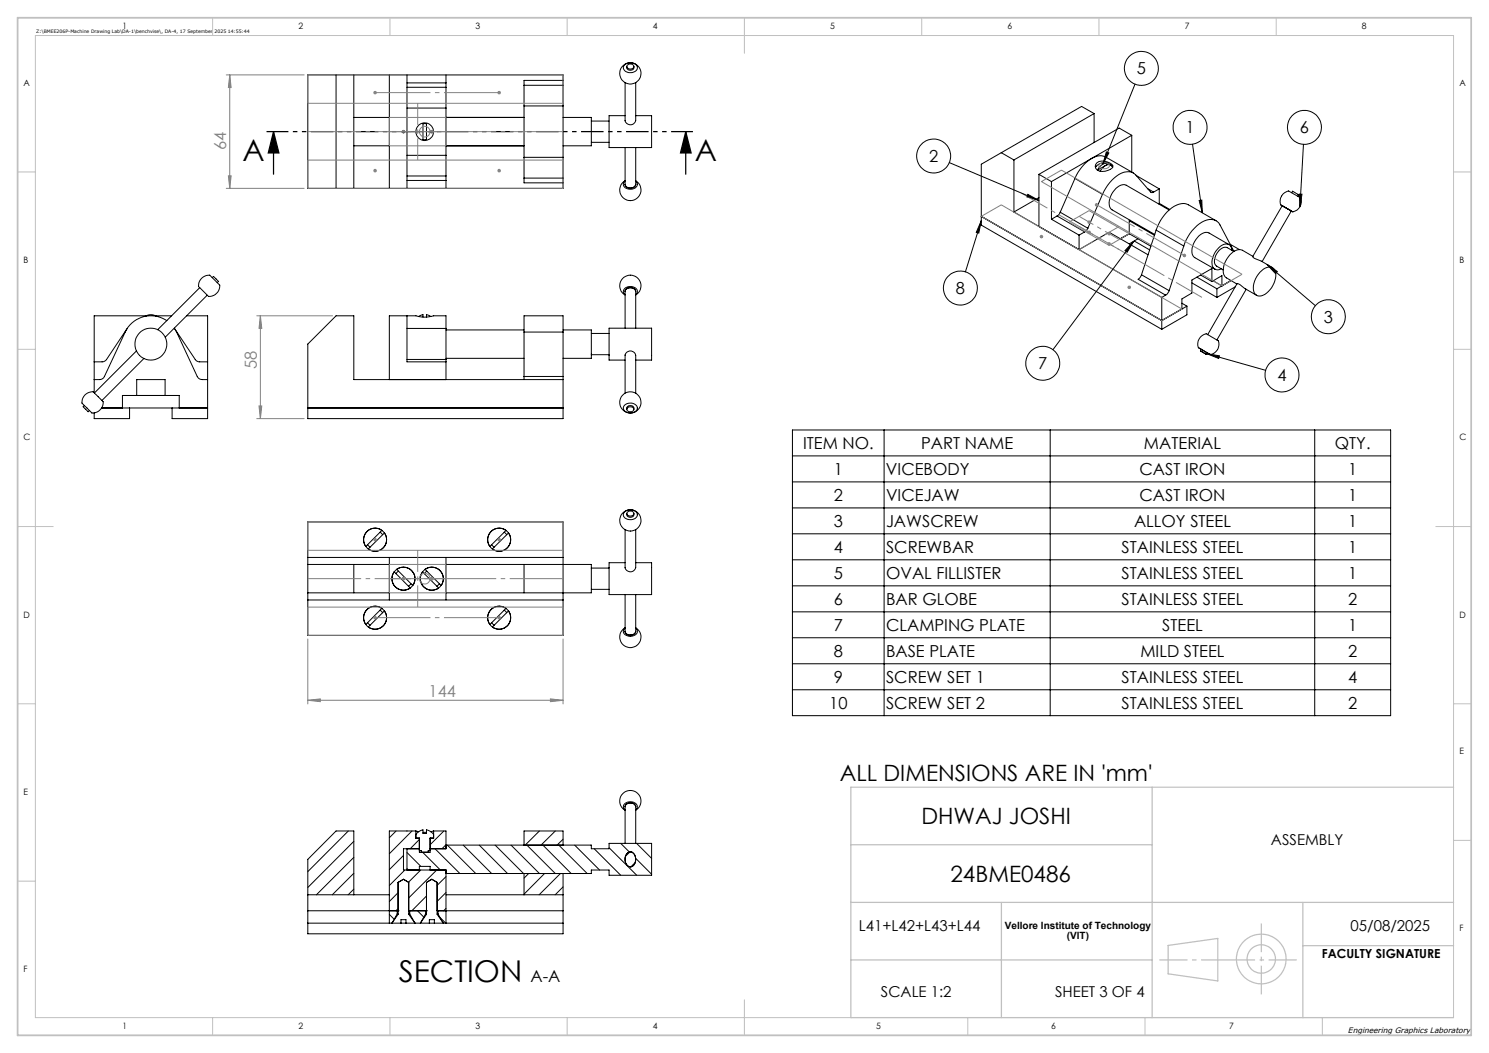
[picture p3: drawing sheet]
<svg xmlns="http://www.w3.org/2000/svg" width="420mm" height="297mm" viewBox="0 0 420 297" stroke-linecap="round" stroke-linejoin="round" font-family="sans-serif">
<g fill="none" stroke="#000" stroke-width=".28">
<path d="M176.1 18.4a2.31 2.31 0 0 1 3.7 .5 1.9 1.9 0 0 1-3 1.4 1.21 1.21 0 0 1-.7-1.9zM176.8 18.8a.99 .99 0 0 0 1 1 .99 .99 0 0 0 1-1M177 18.4a.94 .94 0 0 1 1.1-.4 .94 .94 0 0 1 .5 1.2 .95 .95 0 0 1-1.1 .3 .95 .95 0 0 1-.5-1.1zM94.8 21.1v32M99.8 21.1v32M99.8 33.1h10M109.8 21.1v32M114.8 21.1v32M114.8 30.5h11M114.8 24.6h11M114.8 23.4h11M119.3 34.9h1v4.5h-1z"/>
<path d="M125.8 30.5v13.3M125.8 23.4v1.2M125.8 21.1v2.3M125.8 24.6v5.9M125.8 33.1h22M147.8 29.9v14.5M147.8 24.1v5.8M147.8 29.9h11M147.8 24.1h11M158.8 33.1h8v8h-8M158.8 29.9v14.5M158.8 22.7h-11v1.4"/>
<path d="M158.8 22.7v1.4M158.8 22.7v-1.6h-72v32h72v-1.5M158.8 24.1v5.8M166.8 34.1h5M176.3 32.6h-4.5v9h12v-9h-4.5M176.3 23.3v10.7M179.3 23.3v10.7a1.53 1.53 0 0 1-1.5 1.2 1.53 1.53 0 0 1-1.5-1.2M308.6 32l-3.5-2-28.3 16.3v17.2l50.9 29.4M308.6 32l-22.6 13.1M308.6 32v8.2M319.2 38.2l-22.6 13M319.2 38.2l-3.5-2.1-22.6 13.1"/>
<path d="M319.2 38.2v10.3M320.1 23.7l-9 22.6M99.8 41.1h10M114.8 43.8h11M114.8 49.6h11M114.8 50.9h11M125.8 49.6v1.3M125.8 43.8v5.8M125.8 50.9v2.2M125.8 41.1h22M147.8 50.2v1.4h11M147.8 44.4v5.8"/>
<path d="M147.8 44.4h11M147.8 50.2h11M158.8 50.2v1.4M158.8 44.4v5.8M166.8 40.1h5M176.3 51a3 3 0 0 0-.8 4.5 3 3 0 0 0 4.6 0 3 3 0 0 0-.8-4.5M176.3 51.1a1.19 1.19 0 0 0-.4 1.3 1.19 1.19 0 0 0 1 .8 1.92 1.92 0 0 0 2.8-1.5l-.4-.6M176.3 41.6v10.4a1.59 1.59 0 0 0 1.5 1.1 1.59 1.59 0 0 0 1.5-1.1v-10.4M267.8 45.9l25.3 10.6M282.4 43.1l3.6 2M286 59.8l41.7 24.1M286 45.1v14.7"/>
<path d="M289.9 54.8l3.2 1.7-3.5-1zM293.1 49.2v14.7M293.1 49.2l3.5 2M293.1 55.7l-7.1 4.1M296.6 51.2v10.6M299 59.9l-.8 1M299 59.9l7.8 4.5M303.2 50.3l7.8 4.5M303.2 50.3l-4.2 9.6M309.4 45.9a3.6 3.6 0 0 1 4.5 .8 1.37 1.37 0 0 1-1.3 1.3 2.41 2.41 0 0 1-3.7-1zM311 54.8l-4.2 9.6M312.1 42.9l.7 .2-1.7 3.2z"/>
<path d="M312.4 46.1a2.81 2.81 0 0 0-3.4 1.2M312.7 46.2l.7 .4a2.56 2.56 0 0 0-3.1 1.7M312.7 46.2a2.54 2.54 0 0 0-3.2 1.8l2.3-1.3M312.7 46.2l-.9 .5M313.2 46.5l.7 .7M319.7 48.8l-7.8-4.5a4.3 4.3 0 0 0-4.7 .9l-2 1.8-1.1 1.6-.9 1.7M320.5 49.5l6.5 3.8M323.7 53.2l1.7 1M325.4 54.2h-.8l-4.2-4.8a3.8 3.8 0 0 0-5.4 .2l-2 1.9-2 3.3M327 53.3l-1.6 .9M327 53.3v4.1M327 57.4l-.3 .1"/>
<path d="M327 57.4l3 1.7M329.8 59.2l-12.1-7a3.2 3.2 0 0 0-3.8 1.9 4.3 4.3 0 0 0-.5 4.8l12.3 7.2M336.4 40.7l2.7 19.3M338.2 56.5l.8-.1 .1 3.6zM361.2 57.8a2.81 2.81 0 0 1 2.5-3.8l2.1 1.2a1.66 1.66 0 0 1 1.1 2.5 2.99 2.99 0 0 1-2.2 2.1M361.7 58l-8.4 14.4 .4 .4 2.1 .9 3.2 1.8M361.7 58l-.5-.2 3.5 2-.5-.3M361.7 58l2.5 1.5M364.2 59.5l-8.2 14.3M364.3 54.4l.4-.4 1.6 .9-.2 .4M366.5 54.7l.7 .1-.5 3.5zM367.7 40.7l-1 17.6"/>
<path d="M56.9 78.5a2.13 2.13 0 0 1 2.4-.7l1.5 1.4a2.32 2.32 0 0 1 1.2 1.7 2.83 2.83 0 0 1-3.3 2.6l-1.7-1.7a1.72 1.72 0 0 1-.7-2.5zM59.9 78.3l.3-.3 .3 .3 1.1 1.1-.3 .3M276.8 62.3l-.7 3.5-.7-.3zM276.8 62.3l-4.5 14.4M276.8 61l50.9 29.4M296.6 61.8l7.8 4.5M298.2 60.9l-1.6 .9M298.2 60.9l7.8 4.5M304.4 66.3v4.1l8.4-4.9 11 6.4M306 65.4l-1.6 .9M306.8 64.4l-.8 1M318.5 62.3v3.6"/>
<path d="M318.5 65.9l-2.5 1.4M318.5 62.3l7.1 4.1M318.5 65.9l6.1 3.6M318.8 62.1l-.3 .2M319.8 68.1l-1.9 3.1-.6-.5zM319.8 68.1l-22.8 30.5M319.9 68l4.4 2.5M321 67.3l-2.5 1.5M322 77.5l-1 1.3 7.8 4.5M322 77.5l7.8 4.5M326.1 64.9l7.8 4.5M326.1 64.9l-4.1 12.6"/>
<path d="M333.9 69.4a11.3 11.3 0 0 1 6.5-7.3 2.99 2.99 0 0 1 3.7 1.4l4 7.4M333.9 69.4l-4.1 12.6M336.2 79.8l7.1 4.1M337.6 78.2l5.7 3.3M338.7 77.6l3.1 1.8M341.8 79.4l2.9-1.7v2.9M341.8 79.4v-3.7l-5.6 3.3v3.7l-2.8 1.6v2.9l-5.7 3.2M342.2 79.2l2.5 1.4M343 62.3l-7.8-4.5a4.3 4.3 0 0 0-4.7 .8 13.1 13.1 0 0 0-4.4 6.3M344.5 75.8l-.1 .1a1.68 1.68 0 0 1-1.7 0M346.7 69l-5.7-3.3a3.1 3.1 0 0 0-3.7 1.9 4.5 4.5 0 0 0-.6 4.8l6 3.5M347 68.9l2.6 1.5"/>
<path d="M347.5 70.6a1.68 1.68 0 0 0-.9-1.7 1.68 1.68 0 0 0-1.9 .2 5.6 5.6 0 0 0-2.6 6.2l.6 .6M348 70.7l.2 .1M348 70.9l-1.8-1.1a3.2 3.2 0 0 0-3.5 2.9l-.1 1.5 .3 .6 2.1 1.3M353.4 72.3l-3-1.7a3.9 3.9 0 0 0-4.4 2.5 4.8 4.8 0 0 0-.4 5l3.3 2M355.4 76.8a2.76 2.76 0 0 1 4-.9 5.5 5.5 0 0 1-1.6 6.3 2.45 2.45 0 0 1-4 .5 5.8 5.8 0 0 1 1.6-5.9zM357.4 74.6l2.9 2-.5 .6zM357.4 74.6l13.6 11.6M35.9 92.6l-5.9 8.9-1 .6h-2.4M38.5 99l-11.9 11.8M41 89.2a2.98 2.98 0 0 1 3.1 0M41.2 89.1h-14.6v21.7M43.9 89.1h4.5"/>
<path d="M47.1 90.4a8 8 0 0 0-11.8 3.3l-5.8 12.5a1.57 1.57 0 0 1-1.4 .9h-1.5M49.2 92.6l6.4 13.6a1.57 1.57 0 0 0 1.4 .9h1.6M49.2 92.6l6.1 9.1 .8 .4h2.5M52.7 89.1h5.9v29h-10.1v-3M56.3 81.1l-11.8 11.9M58.5 83.3l-11.9 11.8M94.8 89.1h5v18h59v11h-72v-21.1zM114.8 89.1v13h11M114.8 92.6h11M118.1 89.2l1.2-.4v.6M121.5 89.2l-1.2-.4v.6M125.8 92.6v-3.5h-3.6a8 8 0 0 1-4.9 0h-7.5v18"/>
<path d="M125.8 93.1h22M125.8 92.6v8.8M147.8 93.7v-4.6h11v4.6M147.8 93.7h11M147.8 93.7v12.5M158.8 93.1h8v8h-8M158.8 93.7v12.5M166.8 94h5M176.3 83.2a3 3 0 0 1-.8-4.5 3 3 0 0 1 4.6 0 3 3 0 0 1-.8 4.5M176.3 83.1a1.28 1.28 0 0 1-.4-1.4 1.28 1.28 0 0 1 1.3-.8 1.86 1.86 0 0 1 2.6 1.5l-.5 .7M176.3 82.2a1.6 1.6 0 0 1 1.5-1 1.6 1.6 0 0 1 1.5 1M176.3 82.2a1.59 1.59 0 0 1 1.5-1.1 1.59 1.59 0 0 1 1.5 1.1"/>
<path d="M176.3 82.2v10.4M179.3 82.2v10.4M327.7 83.9v9M328.8 83.3l-1.1 .6M329.8 82l-.6 .9-.4 .4M333.4 85.5l1.4 .9M334.8 86.4l-7.1 4M334.8 86.4v2.4l-7.1 4.1M338 98a2.87 2.87 0 0 1 2.3-3.8l1.6 .9a2.97 2.97 0 0 1 1.8 1.3 2.93 2.93 0 0 1-2.3 3.6M338.6 99l1.7 1zM338.8 98.5l-.8-.5 3.4 2-.8-.5M338.8 98.5l1.8 1"/>
<path d="M338.8 98.5l-.2 .5M340.4 99.8l3.6 .6-.3 .7zM340.4 99.8l16.6 4.7M340.6 99.5l-.3 .5M343.3 81.5v2.4M344.7 80.6l2.5-1.5-3.9 2.4M348.4 80.9l-5.1 3M348.9 80l-8.3 14.4M349 80a4.4 4.4 0 0 1 2.3 1.5l3.1 1.8M351.5 81.6l-8.2 14.3M23.8 114.4l-.3 .4 1.3 1.3 .4-.3M24 111.4a2.05 2.05 0 0 1 2.5-.7l1.5 1.5a1.94 1.94 0 0 1 .2 3.4 1.91 1.91 0 0 1-2.5 .7l-1.5-1.5a1.82 1.82 0 0 1-.5-3z"/>
<path d="M28.7 115.1h29.9M34.5 115.1v-3.6h16.1v3.6M36.5 115.1v3h-9.9v-1.7M38.6 111.5v-4.4h8v4.4M40.6 101.1l-11.8 11.9M86.8 115.1h72M114.8 101.4h11M125.8 101.4v.7M125.8 101.1h22M125.8 102.1v5M147.8 106.2v.9M147.8 106.2h11"/>
<path d="M158.8 106.2v.9M166.8 100h5M176.3 114.2a2.16 2.16 0 0 1 3.5 .9 2.11 2.11 0 0 1-2 1.4 2.11 2.11 0 0 1-2-1.3l.1-.5zM176.3 101.6h-4.5v-9h12v9h-4.5M176.3 100.2a1.52 1.52 0 0 1 1.5-1.2 1.52 1.52 0 0 1 1.5 1.3v10.6M176.3 100.2v10.7M176.8 115.4a.99 .99 0 0 1 1-1 .99 .99 0 0 1 1 1M177 115.1a.94 .94 0 0 1 1.1-.4 .94 .94 0 0 1 .5 1.1 .94 .94 0 0 1-1.1 .4 .94 .94 0 0 1-.5-1.1zM223.5 121.3h168.8v80.6h-168.8zM223.5 128.6h168.8M223.5 135.9h168.8M249.4 121.3v80.6"/>
<path d="M296.2 121.3v80.6M370.8 121.3v80.6M86.8 147.2h72v32h-72zM86.8 159.2h23M86.8 157.2h72M99.8 159.2v8M103.5 149.9a3.2 3.2 0 0 1 4.2-.3l-4.5 4.5a3.2 3.2 0 0 1 .3-4.2zM103.7 153.6l.7 .7M103.9 154.8l4.5-4.5a3.2 3.2 0 0 1-.3 4.2 3.2 3.2 0 0 1-4.2 .3zM107.2 150.1l.7 .7M109.8 157.2v12M125.8 159.2h41v8h-41"/>
<path d="M125.8 157.2v12M138.5 149.9a3.2 3.2 0 0 1 4.2-.3l-4.5 4.5a3.2 3.2 0 0 1 .3-4.2zM138.7 153.6l.7 .7M138.9 154.8l4.5-4.5a3.2 3.2 0 0 1-.3 4.2 3.2 3.2 0 0 1-4.2 .3zM142.2 150.1l.7 .7M147.8 159.2v8M176.1 144.5a2.19 2.19 0 0 1 3.7 .7 2.13 2.13 0 0 1-2 1.4 2.13 2.13 0 0 1-2-1.3zM176.3 158.7h-4.5v9h12v-9h-4.5M176.3 149.4v10.7M176.8 144.8a.99 .99 0 0 0 1 1.1 .99 .99 0 0 0 1-1.1M177 144.5a.94 .94 0 0 1 1.1-.4 .94 .94 0 0 1 .5 1.1 .95 .95 0 0 1-1.1 .3 .95 .95 0 0 1-.5-1zM179.3 149.4v10.7a1.53 1.53 0 0 1-1.5 1.2 1.53 1.53 0 0 1-1.5-1.2"/>
<path d="M223.5 143.3h168.8M223.5 150.6h168.8M223.5 157.9h168.8M86.8 167.2h23M86.8 169.2h72M103.5 171.9a3.3 3.3 0 0 1 4.2-.3l-4.5 4.5a3.2 3.2 0 0 1 .3-4.2zM103.7 175.6l.7 .8M103.9 176.8l4.5-4.5a3.3 3.3 0 0 1-.3 4.2 3.3 3.3 0 0 1-4.2 .3zM107.2 172.1l.7 .7M111.2 161.3l4.5 4.5a3.2 3.2 0 0 1-4.2-.3 3.2 3.2 0 0 1-.3-4.2zM111.9 160.6a3.2 3.2 0 0 1 4.2 .3 3.2 3.2 0 0 1 .3 4.2zM112.4 161.1l-.7 .7"/>
<path d="M115.9 164.6l-.7 .7M119.2 161.3l4.5 4.5a3.3 3.3 0 0 1-4.2-.3 3.3 3.3 0 0 1-.3-4.2zM119.9 160.6a3.3 3.3 0 0 1 4.2 .3 3.3 3.3 0 0 1 .3 4.2zM120.4 161.1l-.7 .7M123.9 164.6l-.7 .7M138.5 171.9a3.3 3.3 0 0 1 4.2-.3l-4.5 4.5a3.2 3.2 0 0 1 .3-4.2zM138.7 175.6l.7 .8M138.9 176.8l4.5-4.5a3.3 3.3 0 0 1-.3 4.2 3.3 3.3 0 0 1-4.2 .3zM142.2 172.1l.7 .7M166.8 166.2h5M166.8 160.2h5M176.3 177.1a3 3 0 0 0-.8 4.5 3 3 0 0 0 4.6 0 3 3 0 0 0-.8-4.5"/>
<path d="M176.3 178.1a1.59 1.59 0 0 0 1.5 1 1.59 1.59 0 0 0 1.5-1M176.3 177.2a1.21 1.21 0 0 0-.4 1.3 1.21 1.21 0 0 0 1.1 .8 1.98 1.98 0 0 0 2.8-1.3l-.5-.8M176.3 167.7v10.4M179.3 167.7v10.4M223.5 165.2h168.8M223.5 172.6h168.8M223.5 179.9h168.8M223.5 187.2h168.8M223.5 194.6h168.8M98.2 234.4l-11.4 11.4M99.8 237.3l-13 13M111.7 234.4l-1.9 1.9"/>
<path d="M114.8 239.4v6M116.2 234.4l-6.4 6.4M117.3 235.4a3.2 3.2 0 0 1 2-1.3v1h1v-1a3.2 3.2 0 0 1 2 1.3M117.3 234.4l.8 .2M117.3 234.4h-7.5v26M117.3 234.4v2h1v4h3v-4h1v-2M118.2 239.4l.1 .1M118.3 236.8l-2.6 2.6M118.3 239.4h-4.5v6h12v15M118.3 239.9h.5v.5M119.3 234.8h1M121.3 239.9h-.5v.5"/>
<path d="M122.3 234.4l-.8 .2M122.3 234.4h3.5v5h-4.5M122.7 239.4l7 7M125.2 234.4l-3.9 3.9M125.8 238.3l-1.1 1.1M125.8 238.4h41v1h5v-1.5h12v9h-12v-1.5h-5v1h-41M126.2 238.4l8 8M130.7 238.4l8 8M135.2 238.4l8 8M139.7 238.4l8 8M144.1 238.4l8.1 8M147.8 238.4v-4h11v4"/>
<path d="M148.6 238.4l8 8M152.2 234.4l-4.1 4M153.1 238.4l8 8M156.6 234.4l-4 4M157.6 238.4l8 8M158.8 236.7l-1.7 1.7M162.1 238.4l7 7M166.6 238.4l.2 .2M167.6 239.4l7.5 7.5M171.8 239.1l7.8 7.8M175.1 237.9l2.4 2.4M176.3 228.5a2.99 2.99 0 0 1-.8-4.5 2.99 2.99 0 0 1 4.6 0 2.99 2.99 0 0 1-.8 4.5"/>
<path d="M176.3 228.5a1.24 1.24 0 0 1-.4-1.4 1.24 1.24 0 0 1 1.2-.9 1.9 1.9 0 0 1 2.6 1.6l-.4 .7M176.3 237.9v-10.4a1.59 1.59 0 0 1 1.5-1 1.59 1.59 0 0 1 1.5 1v10.4M179.6 237.9l4.2 4.2M86.8 256.9h25.5M86.8 252.4h23M99.8 241.8l-10.5 10.6M99.8 246.3l-6.1 6.1M99.8 250.8l-1.6 1.6M109.8 257.9l1.4 1.4M112 257.8h.3M112 257.8l-1.4 2.6 1.7-2.5v-9l1.5-.9 1.5 .9v9l1.8 2.5-1.5-2.6M112 256.9v.9"/>
<path d="M112.3 251.8l-2.5 2.5M112.3 256.3l-.6 .6M112.3 256.9h.1M113.8 241.3l-4 4M114.2 245.4l-4.4 4.4M114.8 245l.4 .4M114.8 240.4l3.9 4M115.3 257.8h.3M115.3 256.9h5M115.6 256.9v.9M117.8 256.9l1.8 1.8M118.3 245.4v-1h3v1"/>
<path d="M118.7 245.4l-3.5 3.4M119.2 240.4l5 5M120.1 257.8h.2M120.1 257.8l-1.5 2.6 1.7-2.5v-9l1.5-.9 1.5 .9v9l1.8 2.5-1.6-2.6M120.1 256.9v.9M120.3 256.9h.1M120.3 252.7l-4.1 4.2M123.2 245.4l-7.9 7.9M123.3 257.8h.2M123.3 256.9h35.5M123.3 256.9h.1M123.5 256.9v.9"/>
<path d="M124.1 258.8l1.6 1.6M125.8 247.3l-2.5 2.4M125.8 251.7l-2.5 2.5M125.8 256.2l-.7 .7M125.8 252.4h33M147.8 246.4v6M149.1 246.4l-1.3 1.3M153.6 246.4l-5.8 5.8M158.1 246.4l-6 6M158.8 250.2l-2.2 2.2M158.8 246.4v17h-72v-21l8-8h5v18M176.8 240.8a1.42 1.42 0 0 1 1.7-.3 1.42 1.42 0 0 1 .8 1.5 1.75 1.75 0 0 1-2 2.4 2.51 2.51 0 0 1-.5-3.6z"/>
<path d="M177.7 240.3l-1.3 1.2M179.2 243.3l-1.3 1.2M179.3 242.1l4.5 4.5M86.8 260.4h72M113.1 260.4v-1h1.4v1M121.1 260.4v-1h1.4v1"/>
<circle cx="321.9" cy="19.3" r="4.8"/>
<circle cx="119.8" cy="37.1" r="2.5"/>
<circle cx="177.8" cy="20.7" r="3"/>
<circle cx="335.7" cy="35.9" r="4.8"/>
<circle cx="368" cy="35.9" r="4.8"/>
<circle cx="263.4" cy="44" r="4.8"/>
<circle cx="42.5" cy="97.1" r="4.5"/>
<circle cx="270.9" cy="81.2" r="4.8"/>
<circle cx="374.7" cy="89.3" r="4.8"/>
<circle cx="177.8" cy="113.5" r="3"/>
<circle cx="294.1" cy="102.5" r="4.8"/>
<circle cx="361.6" cy="105.8" r="4.8"/>
<circle cx="105.8" cy="152.2" r="3.2"/>
<circle cx="140.8" cy="152.2" r="3.2"/>
<circle cx="177.8" cy="146.8" r="3"/>
<circle cx="105.8" cy="174.2" r="3.2"/>
<circle cx="113.8" cy="163.2" r="3.2"/>
<circle cx="121.8" cy="163.2" r="3.2"/>
<circle cx="140.8" cy="174.2" r="3.2"/>
</g>
<path d="M77.2 37.1l1.5 6h-3zM77.2 37.1v12M193.4 37.1l1.5 6h-3zM193.4 37.1v12" fill="none" stroke="#000" stroke-width=".35"/>
<g fill="none" stroke="#808080" stroke-width=".28">
<path d="M63.8 21.1h22M64.8 21.1l.4 3.6h-.8zM64.8 21.1v32M86.8 21.1h72v8h-72zM105.3 26.1h1M105.4 25.8l.8 .7M105.8 25.6v1M106.2 25.8l-.8 .7M109.8 33.1h16v8h-16zM113.3 37.1h1M113.5 36.8l.7 .7M113.8 36.7v.9"/>
<path d="M114.2 36.8l-.7 .7M121.3 37.1h1M121.5 36.8l.7 .7M121.8 36.7v.9M122.2 36.8l-.7 .7M140.3 26.1h1M140.4 25.8l.7 .7M140.8 25.6v1M141.1 25.8l-.7 .7M63.8 53.1h22M64.4 49.6h.8l-.4 3.5zM86.8 45.2h72v7.9h-72z"/>
<path d="M105.3 48.2h1M105.4 47.8l.8 .7M105.8 47.6v1M106.2 47.8l-.8 .7M140.3 48.2h1M140.4 47.8l.7 .7M140.8 47.6v1M141.1 47.8l-.7 .7M293.8 51.2l5.6-3.2 50.9 29.4-5.6 3.2zM308.8 57.8h1M309 57.4l.7 .7M309.3 57.3v1"/>
<path d="M309.7 57.4l-.7 .7M310.2 46.3a1.79 1.79 0 0 1 2.7 .5 1.72 1.72 0 0 1-2.9-.1zM276.8 61l5.6-3.2 51 29.4-5.7 3.2zM293.3 66.7h1M293.4 66.4l.7 .7M293.8 66.2v1M294.1 66.4l-.7 .7M301.6 62.6l5.6-3.2 11.3 6.5-5.7 3.3zM306.7 65.5h1M306.7 62.6h1M306.8 65.2l.8 .7M306.8 62.3l.8 .7"/>
<path d="M307.2 62.2v1M307.2 65v1M307.6 65.2l-.8 .7M307.6 62.3l-.8 .7M312.3 68.8h1M312.3 65.9h1M312.5 68.4l.7 .7M312.5 65.6l.7 .7M312.8 65.4v1M312.8 68.3v1M313.2 68.4l-.7 .7M313.2 65.6l-.7 .7"/>
<path d="M333.6 72.1h1M333.7 71.7l.7 .7M334.1 71.5v1.1M334.4 71.7l-.7 .7M72.4 89.1h21.4M73.4 89.1v29M73.4 89.1l.4 3.5h-.7zM318 81h1M318.2 80.7l.7 .7M318.5 80.5v1M318.9 80.7l-.7 .7M72.4 118.1h13.4"/>
<path d="M73.1 114.5h.7l-.4 3.6zM86.8 147.2h72v8h-72zM105.3 152.2h1M105.4 151.9l.8 .7M105.8 151.7v1M106.2 151.9l-.8 .7M109.8 159.2h16v8h-16zM140.3 152.2h1M140.4 151.9l.7 .7M140.8 151.7v1M141.1 151.9l-.7 .7M86.8 171.2h72v8h-72z"/>
<path d="M105.3 174.2h1M105.4 173.9l.8 .7M105.8 173.7v1M106.2 173.9l-.8 .7M113.3 163.2h1M113.5 162.9l.7 .7M113.8 162.7v1M114.2 162.9l-.7 .7M121.3 163.2h1M121.5 162.9l.7 .7M121.8 162.7v1M122.2 162.9l-.7 .7"/>
<path d="M140.3 174.2h1M140.4 173.9l.7 .7M140.8 173.7v1M141.1 173.9l-.7 .7M86.8 197.5l3.5-.4v.8zM86.8 180.2v18.3M86.8 197.5h72M155.3 197.1l3.5 .4-3.5 .4zM158.8 180.2v18.3"/>
<circle cx="119.8" cy="37.1" r="1.5"/>
<circle cx="119.8" cy="163.2" r="1.49"/>
</g>
<g fill="none" stroke="#c0c0c0" stroke-width=".35">
<path d="M240 238.3h85M325 222v65M410 222h-170v65h170M240 254.5h170M282.5 254.5v32.5M367.5 254.5v32.5M240 270.8h85M329.5 266.7l14-2v12l-14-2zM367.5 266.7h42.5"/>
<circle cx="355.8" cy="270.5" r="7"/>
<circle cx="355.8" cy="270.5" r="4"/>
</g>
<path d="M195.5 37.1h-120.3" fill="none" stroke="#000" stroke-width=".35" stroke-dasharray="6.3 1.3 1.3 1.3 1.3 1.3" stroke-dashoffset=".2" stroke-linecap="butt"/>
<path d="M327 270.8h38.8" fill="none" stroke="#c0c0c0" stroke-width=".35" stroke-dasharray="15.2 1.3 1.3 1.3" stroke-dashoffset="7.3" stroke-linecap="butt"/>
<path d="M355.8 260.5v20" fill="none" stroke="#c0c0c0" stroke-width=".35" stroke-dasharray="15.2 1.3 1.3 1.3" stroke-dashoffset="7.1" stroke-linecap="butt"/>
<path d="M140.8 26.1h-35M140.8 174.2h-35" fill="none" stroke="#808080" stroke-width=".28" stroke-dasharray="15.2 1.3 1.3 1.3" stroke-dashoffset="-.4" stroke-linecap="butt"/>
<path d="M86.8 37.1h72M86.8 163.2h72" fill="none" stroke="#808080" stroke-width=".28" stroke-dasharray="15.2 1.3 1.3 1.3" stroke-dashoffset=".2" stroke-linecap="butt"/>
<path d="M109.8 37.1h16M117.8 29.1v16M125.8 37.1h-16M109.8 163.2h16M117.8 171.2v-16M125.8 163.2h-16" fill="none" stroke="#808080" stroke-width=".28" stroke-dasharray="15.2 1.3 1.3 1.3" stroke-dashoffset="9.1" stroke-linecap="butt"/>
<path d="M334.1 72l-24.8-14.3" fill="none" stroke="#808080" stroke-width=".28" stroke-dasharray="15.2 1.3 1.3 1.3" stroke-dashoffset="2.9" stroke-linecap="butt"/>
<path d="M288.1 54.5l50.9 29.4" fill="none" stroke="#808080" stroke-width=".28" stroke-dasharray="15.2 1.3 1.3 1.3" stroke-dashoffset="6.8" stroke-linecap="butt"/>
<path d="M304.4 63.9l11.3 6.5M315.7 63.9l-11.3 6.5M315.7 67.5l-11.3-6.5" fill="none" stroke="#808080" stroke-width=".28" stroke-dasharray="15.2 1.3 1.3 1.3" stroke-dashoffset="10.6" stroke-linecap="butt"/>
<g fill="none" stroke="#c0c0c0" stroke-width=".28">
<path d="M10 10h400v277h-400zM60 5v5M110 5v5M160 5v5M210 5v10M260 5v5M310 5v5M360 5v5M5 48.5h5M410 48.5h5M5 98.5h5M410 98.5h5"/>
<path d="M5 148.5h10M405 148.5h10M5 198.5h5M410 198.5h5M410 237h5M5 248.5h5M60 287v5M110 287v5M160 287v5M210 282v10M273 287v5M323 287v5"/>
<path d="M373 287v5"/>
</g>
<path d="M5 5h410v287h-410z" fill="none" stroke="#c0c0c0" stroke-width=".5"/>
<path d="M193.4 37.1l1.5 6h-3zM77.2 37.1l1.5 6h-3z" fill="#000"/>
<g fill="#808080">
<path d="M64.4 49.6h.8l-.4 3.5zM64.8 21.1l.4 3.6h-.8z"/>
<path d="M73.4 89.1l.4 3.5h-.7zM73.1 114.5h.7l-.4 3.6z"/>
</g>
<path d="M312.1 42.9l.7 .2-1.7 3.2zM338.2 56.5l.8-.1 .1 3.6zM366.5 54.7l.7 .1-.5 3.5zM357.4 74.6l2.9 2-.5 .6zM340.4 99.8l3.6 .6-.3 .7zM319.8 68.1l-1.9 3.1-.6-.5zM276.8 62.3l-.7 3.5-.7-.3zM289.9 54.8l3.2 1.7-3.5-1z" fill="#000"/>
<path d="M86.8 197.5l3.5-.4v.8zM155.3 197.1l3.5 .4-3.5 .4z" fill="#808080"/>
<g font-size="8.5">
<text x="68.4" y="45.3">A</text>
<text x="196" y="45.3">A</text>
<text x="112.5" y="277">SECTION</text>
</g>
<g font-size="6.3">
<text x="236.9" y="220.1">ALL DIMENSIONS ARE IN 'mm'</text>
<text x="259.9" y="232.5">DHWAJ JOSHI</text>
<text x="268.1" y="248.7">24BME0486</text>
</g>
<g font-size="4.7">
<text x="320.7" y="21">5</text>
<text x="334.4" y="37.6">1</text>
<text x="366.7" y="37.6">6</text>
<text x="262.1" y="45.7">2</text>
<text x="269.6" y="82.9">8</text>
<text x="373.4" y="91">3</text>
<text x="292.9" y="104.1">7</text>
<text x="360.3" y="107.4">4</text>
<text x="226.5" y="126.6">ITEM NO.</text>
<text x="259.8" y="126.6">PART NAME</text>
<text x="322.7" y="126.6">MATERIAL</text>
<text x="376.5" y="126.6">QTY.</text>
<text x="235.2" y="133.9">1</text>
<text x="249.9" y="133.9">VICEBODY</text>
<text x="321.4" y="133.9">CAST IRON</text>
<text x="380.3" y="133.9">1</text>
<text x="235.2" y="141.2">2</text>
<text x="249.9" y="141.2">VICEJAW</text>
<text x="321.4" y="141.2">CAST IRON</text>
<text x="380.3" y="141.2">1</text>
<text x="235.2" y="148.6">3</text>
<text x="249.9" y="148.6">JAWSCREW</text>
<text x="319.9" y="148.6">ALLOY STEEL</text>
<text x="380.3" y="148.6">1</text>
<text x="235.2" y="155.9">4</text>
<text x="249.9" y="155.9">SCREWBAR</text>
<text x="316.4" y="155.9">STAINLESS STEEL</text>
<text x="380.3" y="155.9">1</text>
<text x="235.2" y="163.2">5</text>
<text x="249.9" y="163.2">OVAL FILLISTER</text>
<text x="316.4" y="163.2">STAINLESS STEEL</text>
<text x="380.3" y="163.2">1</text>
<text x="235.2" y="170.6">6</text>
<text x="249.9" y="170.6">BAR GLOBE</text>
<text x="316.4" y="170.6">STAINLESS STEEL</text>
<text x="380.3" y="170.6">2</text>
<text x="235.2" y="177.9">7</text>
<text x="249.9" y="177.9">CLAMPING PLATE</text>
<text x="327.8" y="177.9">STEEL</text>
<text x="380.3" y="177.9">1</text>
<text x="235.2" y="185.2">8</text>
<text x="249.9" y="185.2">BASE PLATE</text>
<text x="321.7" y="185.2">MILD STEEL</text>
<text x="380.3" y="185.2">2</text>
<text x="235.2" y="192.5">9</text>
<text x="249.9" y="192.5">SCREW SET 1</text>
<text x="316.4" y="192.5">STAINLESS STEEL</text>
<text x="380.3" y="192.5">4</text>
<text x="233.9" y="199.9">10</text>
<text x="249.9" y="199.9">SCREW SET 2</text>
<text x="316.4" y="199.9">STAINLESS STEEL</text>
<text x="380.3" y="199.9">2</text>
<text x="149.7" y="277">A-A</text>
</g>
<g font-size="4.7" fill="#808080">
<text x="63.8" y="42.4" transform="rotate(-90 63.8 42.4)">64</text>
<text x="72.4" y="104.1" transform="rotate(-90 72.4 104.1)">58</text>
<text x="120.9" y="196.5">144</text>
</g>
<g font-size="4.2">
<text x="358.5" y="238.4">ASSEMBLY</text>
<text x="242.2" y="262.6">L41+L42+L43+L44</text>
<text x="381" y="262.6">05/08/2025</text>
<text x="248.5" y="281.3">SCALE 1:2</text>
<text x="297.6" y="281.3">SHEET 3 OF 4</text>
</g>
<text font-size="3.5" x="372.9" y="270.3">FACULTY SIGNATURE</text>
<g font-size="2.8">
<text x="283.4" y="262">Vellore Institute of Technology</text>
<text x="300.9" y="264.8">(VIT)</text>
</g>
<g font-size="2.5">
<text x="34.6" y="8.2">1</text>
<text x="84.2" y="8.2">2</text>
<text x="134.2" y="8.2">3</text>
<text x="184.2" y="8.2">4</text>
<text x="234.2" y="8.2">5</text>
<text x="284.2" y="8.2">6</text>
<text x="334.2" y="8.2">7</text>
<text x="384.2" y="8.2">8</text>
<text x="6.7" y="24.2">A</text>
<text x="411.7" y="24.2">A</text>
<text x="6.7" y="74.2">B</text>
<text x="411.7" y="74.2">B</text>
<text x="6.7" y="124.2">C</text>
<text x="411.7" y="124.2">C</text>
<text x="6.7" y="174.2">D</text>
<text x="411.7" y="174.2">D</text>
<text x="411.7" y="212.7">E</text>
<text x="6.7" y="224.2">E</text>
<text x="411.7" y="262.7">F</text>
<text x="6.7" y="274.2">F</text>
<text x="34.6" y="290.2">1</text>
<text x="84.2" y="290.2">2</text>
<text x="134.2" y="290.2">3</text>
<text x="184.2" y="290.2">4</text>
<text x="247.2" y="290.2">5</text>
<text x="296.5" y="290.2">6</text>
<text x="346.8" y="290.2">7</text>
</g>
<text font-size="2.2" x="380.2" y="291.4">Engineering Graphics Laboratory</text>
<text font-size="1.3" x="10.2" y="9.3">Z:\BMEE206P-Machine Drawing Lab\DA-1\benchvise\, DA-4, 17 September 2025 14:55:44</text>
</svg>
